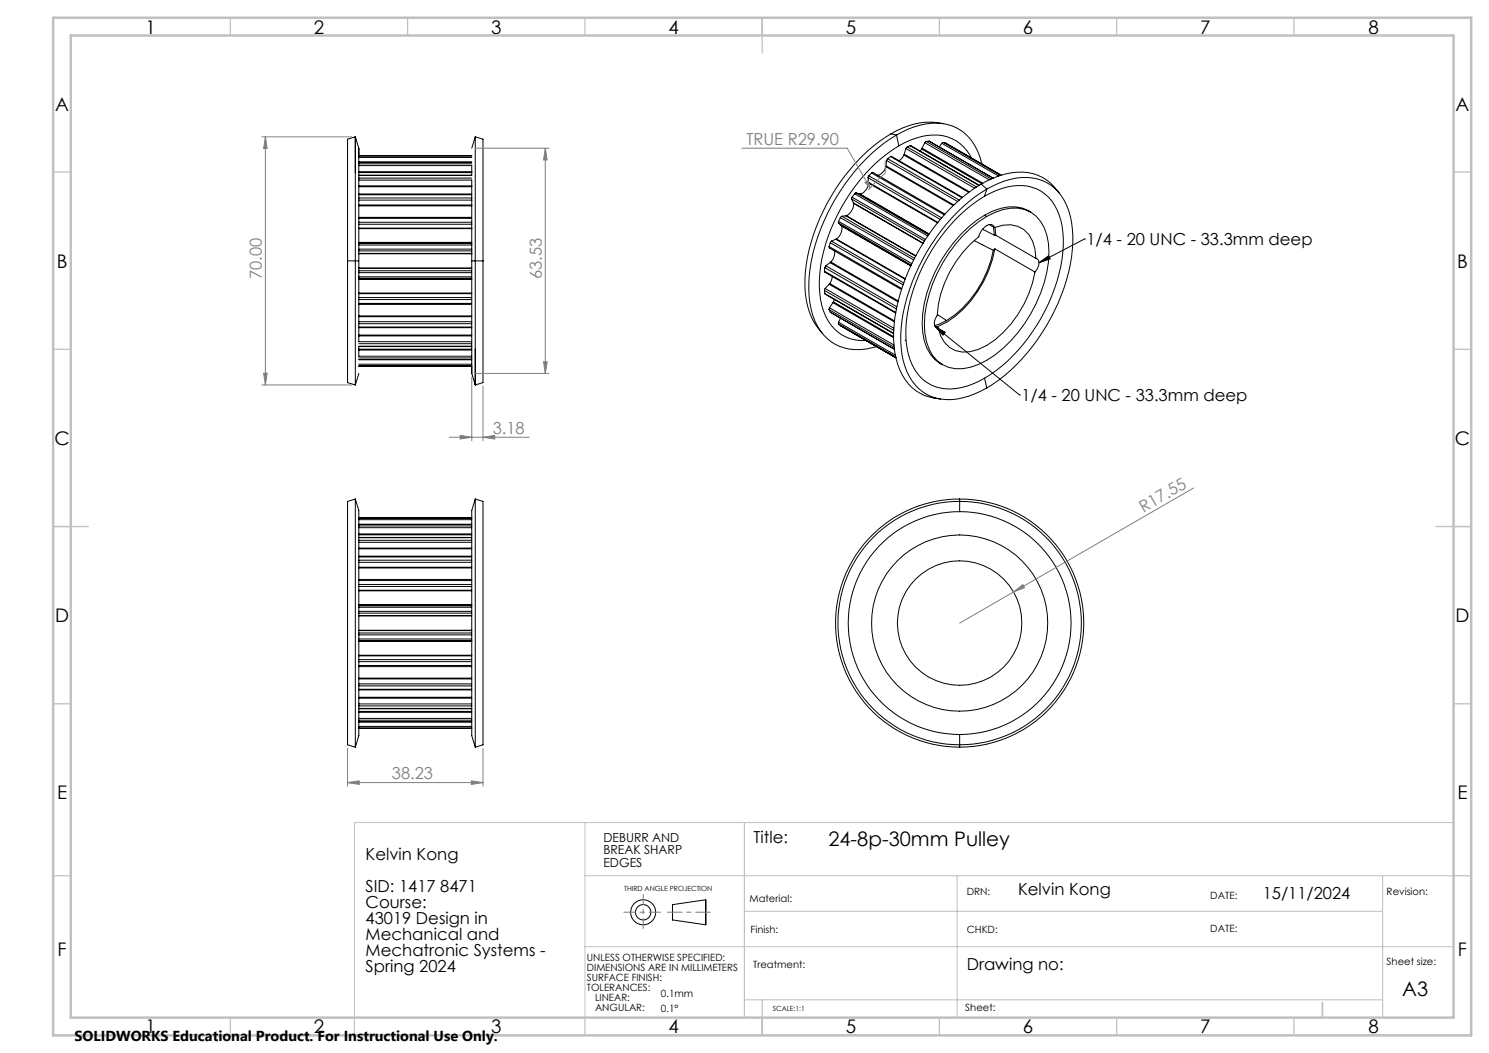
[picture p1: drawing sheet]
<svg xmlns="http://www.w3.org/2000/svg" width="420mm" height="297mm" viewBox="0 0 420 297" stroke-linecap="round" stroke-linejoin="round" font-family="sans-serif">
<g fill="none" stroke="#000" stroke-width=".28">
<path d="M134.1 38.6v70v-10.2M134.1 38.6l2.1 .7v34.3M134.1 38.6l-1 3.2M251.3 37.7a53.6 53.6 0 0 0-22.5 30.6 33.6 33.6 0 0 0-.6 19.5 17 17 0 0 0 3.8 6.3M251.3 37.7l1.6 .4M252.9 38.1a53.6 53.6 0 0 0-21.5 26.7 37.5 37.5 0 0 0-2.1 24.3 13 13 0 0 0 16.7 9l1.3-.3M252.9 38.1a18.6 18.6 0 0 1 15.9-2.5 14.3 14.3 0 0 1 8.2 10.7M252.9 38.1l.6 3M261.3 39.9l-.5 .3M261.3 39.9l18.3 10.6M262 39.8l-.7 .1M262 39.8l18.1 10.4"/>
<path d="M262 39.8l18.1 10.5M266.2 34.9a19.6 19.6 0 0 0-14.9 2.8M100.2 48.8v-10.2v70M101.2 54.9h31.9v.9M101.2 50.8h31.9v1.6M101.2 46.7h31.9v1.7M101.2 41.8l-1-3.2-2.2 .7v34.3M101.2 54.7h31.9M101.2 49.4h31.9M101.2 45.7h31.9M101.2 58.1h31.9M101.2 55.8h31.9"/>
<path d="M101.2 56.4h31.9M101.2 57.8h31.9M101.2 52.7h31.9M101.2 50.2h31.9M101.2 52.4h31.9M101.2 49.5h31.9M101.2 48.7h31.9M101.2 46.2h31.9M101.2 48.4h31.9M101.2 45.8h31.9M101.2 44.4h31.9M101.2 44h31.9"/>
<path d="M133.1 58.1v3.2h-31.9M133.1 55.8v.6M133.1 56.4v1.4M133.1 57.8v.3M133.1 52.7v2M133.1 52.4v.3M133.1 48.7v.7M133.1 48.4v.3M133.1 43.9h-31.9v-2.1v31.8h-3.2M240.2 56.2l.5 1M240.2 56.2l20.6 11.8M240.3 55.6l-.1 .6"/>
<path d="M240.3 55.6l20.7 12M240.7 57.2l.1 .2M240.7 57.2l19.7 11.4M240.8 57.4a3.9 3.9 0 0 1-2 3.5M240.8 57.4l19.5 11.2M241 54.6l-.7 1M241 54.6l20.7 12M241.4 54.4l-.4 .2M241.4 54.4l1 .3M241.4 54.4l20.5 11.8M242.4 54.7h.2M242.4 54.7l19.6 11.3"/>
<path d="M242.6 54.7l19.5 11.3M244.9 50.1l.1 1.4M244.9 50.1l20.4 11.8M245 51.7a3.5 3.5 0 0 1-2.4 3M245 51.5v.2M245 51.7l19.4 11.2M245 51.5l19.5 11.2M245.1 49.6l-.2 .5M245.1 49.6l20.5 11.9M245.9 48.8l-.8 .8M245.9 48.8l.3-.2 20.4 11.8M245.9 48.8l20.4 11.8"/>
<path d="M249.9 47l-.8 1.5-.8 .7-.7 .3M249.9 47l19 11M249.9 46.8v.2M249.9 46.8l19.1 11M250.1 45.3l-.2 1.5M250.1 45.3l20 11.5M250.4 44.8l-.3 .5M250.4 44.8l20.2 11.6M251.2 44.2l-.8 .6M251.2 44.2l.3-.1 20 11.6M251.2 44.2l20.1 11.6M253.5 41.1a50 50 0 0 0-21.2 29.9 27.9 27.9 0 0 0 .6 18.1 11.4 11.4 0 0 0 11.4 7"/>
<path d="M253.5 41.1a17.7 17.7 0 0 1 13.8-2.5 11.4 11.4 0 0 1 6.7 6M255 43.7l-.6 1-.8 .6M255 43.7l18.2 10.6M255.1 43.5l-.1 .2M255.1 43.5l18.3 10.6M255.6 41.9l-.5 1.6M255.6 41.9l19.3 11.2M255.9 41.4l-.3 .5M255.9 41.4l19.5 11.3M256.7 41.1l-.8 .3M256.7 41.1l19.5 11.1M256.7 41.1l19.4 11.2"/>
<path d="M260 42l-.5 .6M260 42l16.9 9.8M260.1 41.8l-.1 .2M260.1 41.8l17.1 9.9M260.8 40.2l-.7 1.6M260.8 40.2l18.2 10.5M265.7 40.4l-.8 1M265.7 40.4l16 9.3M266.1 40.2l-.4 .2M266.1 40.2l.7 .2M266.1 40.2l16.1 9.3M266.8 40.4h.1"/>
<path d="M266.8 40.4l15.6 9M276.8 51.9a54.4 54.4 0 0 0-22.9 31.1 34 34 0 0 0-.6 19.9 13.1 13.1 0 0 0 12 9.7M276.8 51.9a20 20 0 0 1 14.6-2.9 12.9 12.9 0 0 1 7.4 5.5M276.8 51.9l1.5 1.4M277.7 55.3a49.6 49.6 0 0 0-21.8 33.7 21.9 21.9 0 0 0 2.9 16.3 11.5 11.5 0 0 0 12.5 4 23.5 23.5 0 0 0 6.4-2.6M277.7 55.3a17.5 17.5 0 0 1 13.6-2.4 12 12 0 0 1 7.9 9.2 35.3 35.3 0 0 1-2.5 21.3 48 48 0 0 1-19 23.3M278.3 53.3a53.8 53.8 0 0 0-22.5 30.6 33 33 0 0 0-.5 19.5 12.7 12.7 0 0 0 16.3 8.8 26.6 26.6 0 0 0 6.7-2.8M278.3 53.3a19.9 19.9 0 0 1 14.3-2.8 13.2 13.2 0 0 1 9.3 10.5 40 40 0 0 1-3.4 24.4 52.7 52.7 0 0 1-20.2 24M278.3 53.3l-.6 2M289.8 59.3l.9 .5M290.5 59.7a10.8 10.8 0 0 0-10.5-.2l-2.3 1.2M98 73.6v34.3l2.2 .7"/>
<path d="M101.2 76.4v.5M101.2 76.9v1.2M101.2 78.1v.4M101.2 75.7v.7M101.2 78.5v.2h31.9M101.2 68.4h31.9v.3M101.2 61.6h31.9v1.1M101.2 75.6v.1M101.2 73.7v1.9M101.2 78.8v3.9M101.2 76.9h31.9M101.2 76.4h31.9"/>
<path d="M101.2 70.3h31.9M101.2 70.8h31.9M101.2 69.1h31.9M101.2 78.1h31.9M101.2 68.7h31.9M101.2 78.5h31.9M101.2 71.5h31.9M101.2 75.7h31.9M101.2 62.7h31.9M101.2 63.2h31.9M101.2 71.6h31.9M101.2 75.6h31.9"/>
<path d="M101.2 64.3h31.9M101.2 68.4h31.9M101.2 64.5h31.9M133.1 70.3v.5M133.1 69.1v1.2M133.1 68.7v.4M133.1 70.8v.7M133.1 62.7v.5M133.1 71.5v.1M133.1 63.2v1.1M133.1 71.6v1.9M133.1 64.5v3.8"/>
<path d="M133.1 64.3v.2M136.2 73.6v34.3l-2.1 .7-1-3.3M136.2 73.6h-3.1v31.7v-2h-31.9M232.6 76.5v.3l20 11.5M232.6 76.5l20.1 11.6M232.7 75.5l-.1 1M232.7 75.5l20.1 11.6M232.9 75l-.2 .5M232.9 75l20.1 11.5M233.9 69.5l.1 .5 20.3 11.7M233.9 69.5l20.5 11.9M234 80l-.1 .2"/>
<path d="M234 80l18.3 10.5M234.2 74.1l-1.3 .9M234.2 74.1l19.1 11M234.2 68.5l-.3 1M234.2 68.5l20.5 11.8M234.4 73.9l-.2 .2M234.4 73.9l19 11M234.5 68l-.3 .5M234.5 68l20.4 11.8M234.7 78l-.1 .9-.6 1.1M235.3 70.7l.1 .7-.2 1.1-.8 1.4M235.8 67.5l-1.3 .5"/>
<path d="M235.8 67.5l19.5 11.3M235.9 67.4l-.1 .1M235.9 67.4l19.4 11.2M236.5 62.4v.5M236.5 62.9l.8 .7M236.5 62.4l20.7 12M236.5 62.9l20.5 11.9M237 61.4l-.5 1M237 61.4l20.7 11.9M237.3 63.6l.1 .1M237.3 63.6l19.6 11.4M237.4 63.7a3.6 3.6 0 0 1-1.5 3.7"/>
<path d="M237.4 63.7l19.5 11.3M237.5 61l-.5 .4M237.5 61l20.5 11.8M238.6 60.9l-1.1 .1M238.6 60.9l19.7 11.3M238.8 60.9h-.2M238.8 60.9l19.5 11.2M271.6 66.5a23 23 0 0 1 13.4-7.8 9.2 9.2 0 0 1 10.3 7.6 27.2 27.2 0 0 1-1.8 16.4 38 38 0 0 1-15.2 18.9 14.3 14.3 0 0 1-10.7 2 9.4 9.4 0 0 1-6.3-7.2 27.5 27.5 0 0 1 1.8-16.4 43.5 43.5 0 0 1 8.5-13.5zM274.8 67.9l5.4 2.7M277.2 64.7l3.3 1.7M277.7 60.7a38.8 38.8 0 0 0-17.6 30.5 14.2 14.2 0 0 0 3.6 10.3l1.9 1.2M277.7 60.7l.6 .4"/>
<path d="M279 63.4l1.5 .8M280.2 70.6a30.1 30.1 0 0 1-13.2 19.8M280.2 64l.3 2.4M280.5 66.4h.4M280.5 64.2a1.52 1.52 0 0 0-2.6-.3l-1.1 1.3-.7 1.6a31.3 31.3 0 0 0-11.7 22.1l-.4 .6a1.93 1.93 0 0 0 .2 2.9l.5 .1M280.5 64.2a8 8 0 0 1 9.7 1.9l1.1 1.9 .6 2.3 .3 2.6M280.6 70.2a31.6 31.6 0 0 1-13.6 20.7l-2.9 1.3M280.6 70.2l-.4 .4M280.6 70.2l11.3 6.5M280.7 64.2l.2 2.2M280.9 66.4l11.3 6.5M291.9 76.7a31.1 31.1 0 0 1-13.6 20.7 10.6 10.6 0 0 1-8.8 1.5 8 8 0 0 1-4.8-6.4"/>
<path d="M292.2 72.9a1.74 1.74 0 0 1 .5 2.7l-.8 1.1M293.1 74.1l2.7-2 .4 .9zM305.9 67.4h.1M305.9 67.4l-12.8 6.7M101.2 83.9v.6M101.2 84.5v1.1M101.2 82.8v1.1M101.2 85.6v.3M101.2 82.7v.1M101.2 85.9v3.2M101.2 90.7v.6M101.2 89.3v1.4"/>
<path d="M101.2 91.3v.9h31.9M101.2 89.1v.2M101.2 92.5v2M101.2 94.8v1.6h31.9M101.2 94.5v.3M101.2 97.8v.7M101.2 98.7v1.8h31.9M101.2 98.5v.2M101.2 85.9h31.9M101.2 92.4h31.9M101.2 97.8h31.9M101.2 84.5h31.9"/>
<path d="M101.2 83.9h31.9M101.2 85.6h31.9M101.2 82.8h31.9M101.2 82.7h31.9M101.2 89.1h31.9M101.2 91.3h31.9M101.2 90.7h31.9M101.2 89.3h31.9M101.2 94.5h31.9M101.2 96.9h31.9M101.2 94.8h31.9M101.2 97.6h31.9"/>
<path d="M101.2 98.5h31.9M101.2 98.7h31.9M232.6 81.9l.1 .9M232.6 81.9l19.5 11.3M232.7 82.8l19.4 11.3M232.7 82.8l19.4 11.2M232.8 81.4l-.2 .5M232.8 81.4l19.3 11.2M233.9 87.3l.3 .7M233.9 87.3l18.3 10.6M233.9 80.2l-1.1 1.2M233.9 80.2l18.4 10.6"/>
<path d="M234 86.8l-.1 .5M234 86.8l18.2 10.5M234.2 88l18.1 10.5zM234.9 85.4l-.9 1.4M234.9 85.4l17.2 9.8M235.1 85.2l-.2 .2M235.1 85.2l17 9.8M235.3 84.5l-.2 .7M236.5 90.9v.5M236.5 91.4l.5 .5M236.5 90.9l16.1 9.3M236.5 91.4l16.2 9.3"/>
<path d="M237 91.9l15.7 9M237 91.9h.1M237.1 89.7l-.6 1.2M240.3 93.7v.1M255.3 96h.2M263.7 91.9l1 .6M263.7 92.1l23.8 19.3M263.7 92.1l2.9 1.6-.6 .8zM264.4 88.7l2.6 1.7M267 90.4l-3.4 1.4M101.2 101.5h31.9M101.2 105.3l-1 3.3"/>
<path d="M101.2 101h31.9M101.2 101.4h31.9M101.2 102.7h31.9M101.2 103.1h31.9M264.9 102.3l1 .6M277.7 106.7l.6 2.7M287.5 111.4h.1M100.2 140.8v69.9M100.2 140.8l1 3.2v63.5l-1 3.2M100.2 140.8l-2.2 .6v68.7l2.2 .6M101.2 156.9h31.9M101.2 151.6h31.9"/>
<path d="M101.2 147.9h31.9M101.2 146h31.9M101.2 158h31.9M101.2 158.6h31.9M101.2 160h31.9M101.2 157.1h31.9M101.2 154.8h31.9M101.2 152.4h31.9M101.2 153h31.9M101.2 154.6h31.9M101.2 151.7h31.9M101.2 150.8h31.9"/>
<path d="M101.2 148.3h31.9M101.2 148.8h31.9M101.2 150.6h31.9M101.2 146.6h31.9M101.2 146.2h31.9M134.1 140.8v69.9M134.1 140.8l-1 3.2v63.5l1 3.2M134.1 140.8l2.1 .6v68.7l-2.1 .6M270.7 140.8a35 35 0 0 0-35 35 35 35 0 0 0 35 34.9M270.7 144.3a31.4 31.4 0 0 0-31.4 31.5 31.4 31.4 0 0 0 31.4 31.4M270.7 144.3a31.4 31.4 0 0 1 31.4 31.5 31.4 31.4 0 0 1-31.4 31.4M270.7 140.8a35 35 0 0 1 35 35 35 35 0 0 1-35 34.9"/>
<path d="M270.7 140.8v3.5M101.2 163.4h31.9M101.2 172.4h31.9M101.2 172.9h31.9M101.2 179.1h31.9M101.2 178.5h31.9M101.2 171.3h31.9M101.2 170.8h31.9M101.2 177.9h31.9M101.2 173.6h31.9M101.2 170.6h31.9M101.2 164.8h31.9"/>
<path d="M101.2 165.4h31.9M101.2 163.8h31.9M101.2 177.8h31.9M101.2 173.7h31.9M101.2 166.5h31.9M101.2 170.5h31.9M101.2 166.6h31.9M101.2 160.2h31.9M101.2 188h31.9M101.2 194.6h31.9M101.2 199.9h31.9M101.2 180.2h31.9"/>
<path d="M101.2 180.7h31.9M101.2 180.9h31.9M101.2 186.6h31.9M101.2 186.1h31.9M101.2 187.7h31.9M101.2 185h31.9M101.2 184.8h31.9M101.2 191.3h31.9M101.2 193.5h31.9M101.2 192.9h31.9M101.2 191.5h31.9M101.2 194.4h31.9"/>
<path d="M101.2 196.7h31.9M101.2 199.1h31.9M101.2 198.5h31.9M101.2 196.9h31.9M101.2 199.8h31.9M101.2 203.6h31.9M101.2 205.5h31.9M101.2 200.7h31.9M101.2 203.1h31.9M101.2 202.6h31.9M101.2 200.9h31.9M101.2 204.9h31.9"/>
<path d="M101.2 205.3h31.9M270.7 207.2v3.5M189.7 255.2l9.4-1.4v7l-9.4-1.3z"/>
<circle cx="270.7" cy="175.7" r="24.8"/>
<circle cx="270.7" cy="175.7" r="34.3"/>
<circle cx="270.7" cy="175.7" r="17.6"/>
<circle cx="181.4" cy="257.3" r="3.5"/>
<circle cx="181.4" cy="257.3" r="2.16"/>
</g>
<g fill="none" stroke="#808080" stroke-width=".28">
<path d="M73.9 38.6h25.3M74.9 38.6l.5 3.3h-1zM74.9 38.6v70M134.1 41.8h20.7M153.8 41.8l.5 3.3h-1zM153.8 41.8v63.5M209.2 41.8h29.8l6.5 11.2M244 51.5l.9-.5 .6 2zM249.7 45.3v3.5l-2.4 2.3-2.4 2.6M73.9 108.6h25.3M74.4 105.3h1l-.5 3.3zM133.1 106.4v17.9"/>
<path d="M134.1 105.3h20.7M136.2 108.9v15.4M153.3 102.1h1l-.5 3.2zM126.7 123.3h22.6M129.8 122.8l3.3 .5-3.3 .5zM136.2 123.3l3.4-.5v1zM336.7 137.7l-50.8 29.3M285.9 167l2.6-2.1 .5 .9zM285.9 167l-15.2 8.8M98 211.1v10.7M136.2 211.1v10.7M98 220.7l3.3-.5v1.1z"/>
<path d="M98 220.7h38.2M133 220.2l3.2 .5-3.2 .6z"/>
</g>
<path d="M176 257.3h10.3" fill="none" stroke="#808080" stroke-width=".28" stroke-dasharray="15.2 1.3 1.3 1.3" stroke-dashoffset="12"/>
<path d="M188.3 257.3h12.1" fill="none" stroke="#808080" stroke-width=".28" stroke-dasharray="15.2 1.3 1.3 1.3" stroke-dashoffset="11.1"/>
<path d="M181.4 261.9v-9.6" fill="none" stroke="#808080" stroke-width=".28" stroke-dasharray="15.2 1.3 1.3 1.3" stroke-dashoffset="12.3"/>
<path d="M100 232h310v55h-310zM165 232v55M210 232v55M165 247h245M210 257h180M270 247v40M390 247v40M165 267h245M210 282h180" fill="none" stroke="#c0c0c0" stroke-width=".28"/>
<g fill="none" stroke="#c0c0c0" stroke-width=".35">
<path d="M65 5v5M115 5v5M165 5v5M215 5v10M265 5v5M315 5v5M365 5v5M15 48.5h5M410 48.5h5M15 98.5h5M410 98.5h5M15 148.5h10"/>
<path d="M405 148.5h10M15 198.5h5M410 198.5h5M15 247h5M410 247h5M65 287v5M100 287v5M165 287v5M215 282v10M265 287v5M315 287v5M365 287v5"/>
</g>
<path d="M373 282.8v4.2" fill="none" stroke="#c0c0c0" stroke-width=".5"/>
<path d="M15 5h400v287h-400zM20 10h390v277h-390z" fill="none" stroke="#c0c0c0" stroke-width=".7"/>
<path d="M293.1 74.1l2.7-2 .4 .9zM263.7 92.1l2.9 1.6-.6 .8z" fill="#000"/>
<g fill="#808080">
<path d="M244 51.5l.9-.5 .6 2z"/>
<path d="M285.9 167l2.6-2.1 .5 .9z"/>
<path d="M133 220.2l3.2 .5-3.2 .6zM98 220.7l3.3-.5v1.1zM136.2 123.3l3.4-.5v1zM129.8 122.8l3.3 .5-3.3 .5z"/>
<path d="M74.9 38.6l.5 3.3h-1zM74.4 105.3h1l-.5 3.3zM153.8 41.8l.5 3.3h-1zM153.3 102.1h1l-.5 3.2z"/>
</g>
<g font-size="5.6">
<text x="233.7" y="238.6">24-8p-30mm Pulley</text>
<text x="395.5" y="280.8">A3</text>
</g>
<g font-size="5.3">
<text x="41" y="9.5">1</text>
<text x="88.5" y="9.5">2</text>
<text x="138.5" y="9.5">3</text>
<text x="188.5" y="9.5">4</text>
<text x="238.5" y="9.5">5</text>
<text x="288.5" y="9.5">6</text>
<text x="338.5" y="9.5">7</text>
<text x="386" y="9.5">8</text>
<text x="15.6" y="31.3">A</text>
<text x="410.6" y="31.3">A</text>
<text x="16" y="75.5">B</text>
<text x="411" y="75.5">B</text>
<text x="15.4" y="125.5">C</text>
<text x="410.4" y="125.5">C</text>
<text x="15.5" y="175.5">D</text>
<text x="410.5" y="175.5">D</text>
<text x="16.1" y="225.5">E</text>
<text x="411.1" y="225.5">E</text>
<text x="16.2" y="269.8">F</text>
<text x="411.2" y="269.8">F</text>
<text x="41" y="291.5">1</text>
<text x="88.5" y="291.5">2</text>
<text x="138.5" y="291.5">3</text>
<text x="188.5" y="291.5">4</text>
<text x="238.5" y="291.5">5</text>
<text x="288.5" y="291.5">6</text>
<text x="338.5" y="291.5">7</text>
<text x="386" y="291.5">8</text>
</g>
<g font-size="4.7" fill="#808080">
<text x="210.5" y="40.8">TRUE R29.90</text>
<text x="73.9" y="78.8" transform="rotate(-90 73.9 78.8)">70.00</text>
<text x="152.8" y="78.8" transform="rotate(-90 152.8 78.8)">63.53</text>
<text x="139" y="122.3">3.18</text>
<text x="322.5" y="144.6" transform="rotate(-30 322.5 144.6)">R17.55</text>
<text x="110.5" y="219.7">38.23</text>
</g>
<g font-size="4.7">
<text x="306.5" y="69.1">1/4 - 20 UNC - 33.3mm deep</text>
<text x="288.1" y="113">1/4 - 20 UNC - 33.3mm deep</text>
<text x="212.5" y="237.7">Title:</text>
<text x="103.1" y="242.5">Kelvin Kong</text>
<text x="103.1" y="251.5">SID: 1417 8471</text>
<text x="103.1" y="256">Course:</text>
<text x="287.2" y="252.6">Kelvin Kong</text>
<text x="356.2" y="253.6">15/11/2024</text>
<text x="103.1" y="260.6">43019 Design in</text>
<text x="103.1" y="265.1">Mechanical and</text>
<text x="103.1" y="269.6">Mechatronic Systems -</text>
<text x="103.1" y="274.1">Spring 2024</text>
<text x="272.7" y="273.5">Drawing no:</text>
</g>
<text font-size="4.1" x="21" y="293.7">SOLIDWORKS Educational Product. For Instructional Use Only.</text>
<g font-size="3.5">
<text x="170.2" y="237.4">DEBURR AND</text>
<text x="170.2" y="240.9">BREAK SHARP</text>
<text x="170.2" y="244.4">EDGES</text>
</g>
<g font-size="2.8">
<text x="211.4" y="254.5">Material:</text>
<text x="272.7" y="252.6">DRN:</text>
<text x="341.4" y="253.6">DATE:</text>
<text x="391.1" y="252.6">Revision:</text>
<text x="211.7" y="263.2">Finish:</text>
<text x="272.7" y="263.2">CHKD:</text>
<text x="341.4" y="262.9">DATE:</text>
<text x="165.5" y="271.1">UNLESS OTHERWISE SPECIFIED:</text>
<text x="165.5" y="273.9">DIMENSIONS ARE IN MILLIMETERS</text>
<text x="212.5" y="273.1">Treatment:</text>
<text x="391.1" y="272.2">Sheet size:</text>
<text x="165.5" y="276.7">SURFACE FINISH:</text>
<text x="165.5" y="279.6">TOLERANCES:</text>
<text x="186.4" y="281.2">0.1mm</text>
<text x="167.8" y="282.4">LINEAR:</text>
<text x="167.8" y="285.2">ANGULAR:</text>
<text x="186.4" y="285.4">0.1°</text>
<text x="272.3" y="285.2">Sheet:</text>
</g>
<g font-size="2">
<text x="176" y="251.2">THIRD ANGLE PROJECTION</text>
<text x="218" y="285.2">SCALE:1:1</text>
</g>
</svg>
